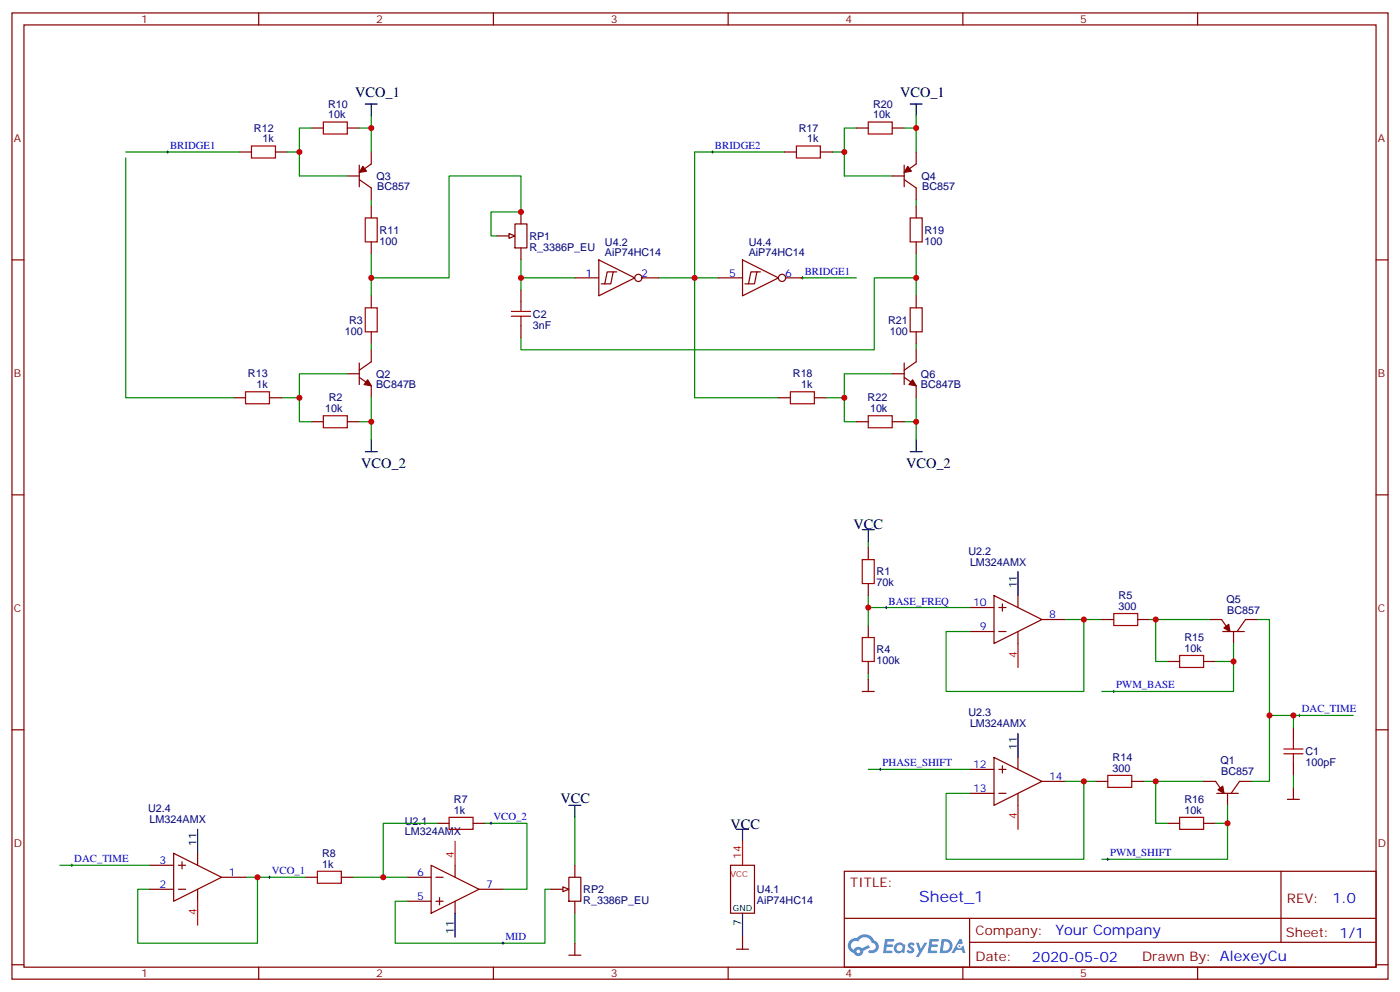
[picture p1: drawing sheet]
<svg xmlns="http://www.w3.org/2000/svg" width="412mm" height="292mm" viewBox="0 0 412 292" stroke-linecap="round" stroke-linejoin="round" font-family="sans-serif">
<g fill="none" stroke="#870000" stroke-width=".35">
<path d="M3.5 3.8h405.4v284.3h-405.4zM7.1 7.3h398.2v277.3h-398.2zM76.2 3.8v3.5M145.3 3.8v3.5M214.5 3.8v3.5M283.6 3.8v3.5M352.8 3.8v3.5M3.5 76.5h3.6M405.3 76.5h3.6M3.5 145.6h3.6M405.3 145.6h3.6M3.5 214.8h3.6"/>
<path d="M405.3 214.8h3.6M248.7 256.4h156.6v28.2h-156.6zM377.3 256.4v20.9M248.7 270.2h156.5M285.6 277.3h119.6M285.6 270.2v14.2M3.5 283.9h3.6M76.2 284.6v3.5M145.3 284.6v3.5M214.5 284.6v3.5M283.6 284.6v3.5M352.8 284.6v3.5"/>
<path d="M405.3 283.9h3.6"/>
</g>
<g fill="#5487ff">
<path d="M267.7 277.6a1.22 1.22 0 0 1 1.7 .2l-.4 .6a.47 .47 0 0 0-.3-.4 .47 .47 0 0 0-.5 .2l.1 .2a1.14 1.14 0 0 1 .8 1.8 1.14 1.14 0 0 1-1.9 0l-.2-.2 .5-.6 .7 .5a.29 .29 0 0 0 .3-.3 .29 .29 0 0 0-.2-.3 1.04 1.04 0 0 1-.6-1.7z"/>
<path d="M260.7 276.3h2.4l.3 .2-.2 .5-1.8 .1-.1 .8h1.5l.3 .4-.3 .4h-1.6l-.2 1.1h1.7l.2 .3-.2 .3-2.6 .1z"/>
<path d="M273.8 276.3h2.4l.3 .2-.1 .5-1.8 .1-.2 .8h1.6l.3 .4-.4 .4h-1.6l-.1 1.1h1.7l.2 .3-.2 .3-2.6 .1z"/>
<path d="M282.6 276.3h.7l.3 1.3-.6 .3a.69 .69 0 0 0-1 .3 .69 .69 0 0 0 .4 .9 .69 .69 0 0 0 .9-.6l.5-.2 .6 2.2h-.8l-.2-.9h-1.8l-.5 .9h-.8z"/>
<path d="M269.8 277.4h.8l.6 1.8 1.1-1.8h.9l-2.6 4.2h-.8l.9-1.5z"/>
<path d="M277.4 276.3l-.6 4.2h1.3a2.11 2.11 0 0 0 2.5-2.1 2.11 2.11 0 0 0-2.5-2.1zM278.1 277.1a1.39 1.39 0 0 1 1.7 1.4 1.39 1.39 0 0 1-1.8 1.3h-.3z"/>
<path d="M263.7 277.9a1.54 1.54 0 0 0-.1 2.2 1.54 1.54 0 0 0 2.2 .1l.6 .3 .3-2.3-.2-.3h-.4a1.49 1.49 0 0 0-2.4 0zM264 278.9a.94 .94 0 0 1 1.8 0 .94 .94 0 0 1-1.8 0z"/>
<path d="M250.4 276.7a2.18 2.18 0 0 0 1.1 3.7 1.44 1.44 0 0 0 1.6 .9 1.44 1.44 0 0 0 1.2-1.4l2-1.1-.5-.7-1.9 1a1.47 1.47 0 0 0-2.4 .4 1.39 1.39 0 0 1-.7-1.9 1.39 1.39 0 0 1 2-.5 2.12 2.12 0 0 1 2.2-1.3 2.12 2.12 0 0 1 1.9 1.7 1.14 1.14 0 0 1 1.1 1.4 1.14 1.14 0 0 1-1.7 .7 .43 .43 0 0 0-.5 .4 .43 .43 0 0 0 .4 .5 1.98 1.98 0 0 0 2.5-1.2 1.98 1.98 0 0 0-1.2-2.6 3.1 3.1 0 0 0-5.3-.6l-.9 .1zM252.3 280a.55 .55 0 0 1 1.1 0 .55 .55 0 0 1-1.1 0z"/>
<circle cx="282.6" cy="278.4" r=".26"/>
</g>
<g fill="none" stroke="#870000" stroke-width=".35">
<path d="M91.7 37.7h3.5M102.3 37.7h3.5M70.6 44.7h3.5M81.1 44.7h3.6M102.3 51.8h3.5M105.8 52.8l3.6 2.5v3.5M105.8 48.6v6.4M109.4 44.7v3.6l-3.6 2.4M109.4 60.6v3.5M109.4 71.2v3.5M146.4 69.4h3.5M151.7 65.9h3.5v7.1h-3.5z"/>
<path d="M153.5 62.4v3.5M153.5 73v3.5M109.4 87.1v3.5M109.4 97.6v3.6M153.5 85.3v3.5M153.5 95.9v3.5M68.8 117.1h3.5M79.4 117.1h3.5M102.3 110h3.5M105.8 111.1l3.6 2.4v3.6M105.8 106.8v6.4M109.4 102.9v3.6l-3.6 2.4"/>
<path d="M91.7 124.1h3.5M102.3 124.1h3.5M255.8 161.1v3.6M255.8 171.7v3.6M285.8 178.8h7M292.8 175.3l14.1 7-14.1 7.1zM294.2 178.8h2.1M295.3 177.7v2.1M299.9 175.3v3.5M255.8 184.1v3.5M255.8 194.7v3.5M285.8 185.8h7"/>
<path d="M294.2 185.8h2.1M299.9 185.8v3.6M306.9 182.3h7.1M324.6 182.3h3.5M335.1 182.3h3.6M344 194.7h3.5M354.5 194.7h3.6M356.3 182.3h3.5l2.5 3.5M360.2 185.8h6.3M363.4 185.8v3.6M370.4 182.3h-3.5l-2.5 3.5M381 214.1v3.5"/>
<path d="M285.8 233.5h7M285.8 226.4h7M292.8 222.9l14.1 7-14.1 7.1zM294.2 233.5h2.1M294.2 226.4h2.1M295.3 225.4v2.1M299.9 222.9v3.5M299.9 233.5v3.5M306.9 229.9h7.1M322.8 229.9h3.5M333.4 229.9h3.5M354.5 229.9h3.6l2.4 3.6"/>
<path d="M358.4 233.5h6.4M361.6 233.5v3.5M368.7 229.9h-3.6l-2.4 3.6M381 224.6v3.6M44.1 254.6h7.1M51.2 251.1l14.1 7.1-14.1 7zM52.6 254.6h2.1M53.6 253.6v2.1M58.2 251.1v3.5M65.3 258.2h7M90 258.2h3.5M100.5 258.2h3.6"/>
<path d="M119.9 258.2h7.1M127 254.6l14.1 7.1-14.1 7zM128.4 258.2h2.1M128.8 242.3h3.5M134.1 254.6v3.6M139.3 242.3h3.6M215.2 254.6h7v14.1h-7zM344 242.3h3.5M354.5 242.3h3.6M44.1 261.7h7.1M52.6 261.7h2.1M58.2 261.7v3.5"/>
<path d="M119.9 265.2h7.1M128.4 265.2h2.1M129.5 264.2v2.1M134.1 265.2v3.5M141.1 261.7h7.1"/>
</g>
<g fill="none" stroke="#000" stroke-width=".35">
<path d="M107.6 30.6h3.5M109.4 30.6v3.5M107.6 132.9h3.5M109.4 129.4v3.5M254 155.9h3.5M255.8 155.9v3.5M299.9 168.2v7.1M299.9 215.8v7.1M167.6 237h3.5M169.3 237v3.5M58.2 244.1v7M217 244.1h3.5"/>
<path d="M218.7 244.1v3.5M134.1 268.7v7.1M218.7 268.7v7.1"/>
</g>
<path d="M299.9 189.4v7M299.9 237v7.1M134.1 247.6v7M218.7 247.6v7M58.2 265.2v7.1" fill="none" stroke="#f00" stroke-width=".35"/>
<g fill="none" stroke="#008700" stroke-width=".35">
<path d="M91.7 37.7h-3.5v14.1h14.1M105.8 37.7h3.6M109.4 34.1v10.6M84.7 44.7h3.5M109.4 58.8v1.8M109.4 74.7v12.4M153.5 62.4v-10.6h-21.2v30h-22.9M153.5 81.8v3.5M82.9 117.1h5.3M102.3 110h-14.1v14.1h3.5M109.4 101.2v1.7M109.4 117.1v12.3"/>
<path d="M105.8 124.1h3.6M255.8 159.4v1.7M255.8 175.3v3.5M285.8 178.8h-30v5.3M255.8 198.2v1.8M314 182.3h10.6M319.3 182.3v21.2h-40.6v-17.7h7.1M338.7 182.3h17.6M340.4 182.3v12.4h3.6M358.1 194.7h5.3M363.4 189.4v14.1h-38.8M370.4 182.3h3.5v28.2"/>
<path d="M381 210.5v3.6M398.6 210.5h-24.7v19.4h-5.2M255.8 226.4h30M314 229.9h5.3v23h-40.6v-19.4h7.1M319.3 229.9h3.5M336.9 229.9h17.6M340.4 229.9v12.4h3.6M361.6 237v15.9h-37M381 228.2v3.5M17.6 254.6h26.5M72.3 258.2h3.5v19.4h-35.2v-15.9h3.5M75.8 258.2h14.2"/>
<path d="M104.1 258.2h8.8M128.8 242.3h-15.9v15.9h7M142.9 242.3h12.3v19.4h-7M169.3 240.5v14.1M358.1 242.3h3.5M162.3 261.7h-1.8v15.9h-44.1v-12.4h3.5M169.3 268.7v8.9"/>
</g>
<g fill="#870000" stroke="#870000" stroke-width=".35">
<path d="M108.3 111.8l1.1 1.7-2.2-.3z"/>
<path d="M106.9 49l1 1.4-2.1 .3z"/>
<path d="M360.5 184.8l1.4-1.1 .4 2.1z"/>
<path d="M358.8 232.4l1.4-1 .3 2.1z"/>
</g>
<g fill="none" stroke="#a10000" stroke-width=".35">
<path d="M95.2 35.9h7.1v3.5h-7.1zM74.1 43h7v3.5h-7zM107.6 64.1h3.5v7.1h-3.5zM107.6 90.6h3.5v7h-3.5zM150.6 91.7h5.7M150.6 93.1h5.7M153.5 88.8v2.9M153.5 93.1v2.8M72.3 115.3h7.1v3.5h-7.1zM95.2 122.3h7.1v3.6h-7.1zM254 164.7h3.5v7h-3.5zM254 187.6h3.5v7.1h-3.5z"/>
<path d="M328.1 180.6h7v3.5h-7zM347.5 192.9h7v3.5h-7zM381 217.6v2.8M326.3 228.2h7.1v3.5h-7.1zM378.2 220.4h5.6M378.2 221.8h5.6M381 221.8v2.8M93.5 256.4h7v3.5h-7zM132.3 240.5h7v3.6h-7zM347.5 240.5h7v3.6h-7z"/>
</g>
<g fill="none" stroke="#000" stroke-width=".29">
<path d="M236 81.8h.7M236.4 81.4v.7M260.7 178.8h.7M261.1 178.4v.7M327.7 203.5h.7M328.1 203.1v.7M382.4 210.5h.7M382.8 210.2v.7M258.9 226.4h.7M259.3 226.1v.7M20.8 254.6h.7M21.2 254.3v.7"/>
<path d="M79 258.2h.7M79.4 257.8v.7M144.3 242.3h.7M144.6 241.9v.7M326 252.9h.7M326.3 252.5v.7M147.8 277.6h.7M148.2 277.2v.7"/>
</g>
<path d="M255.8 200v3.5M254 203.5h3.5M379.2 235.2h3.6M381 231.7v3.5M169.3 277.6v3.5M217 279.3h3.5M218.7 275.8v3.5M167.6 281.1h3.5" fill="none" stroke="#800000" stroke-width=".35"/>
<path d="M149.9 68.7l1.8 .7-1.8 .7z" fill="#f0f0f0" stroke="#870000" stroke-width=".35"/>
<g fill="none" stroke="#008700" stroke-width=".35">
<path d="M252.2 37.7h-3.5v14.1h14.1M266.3 37.7h3.6M269.9 34.1v10.6M37 46.5v70.6h31.8M37 44.7h33.6M231.1 44.7h-26.5v72.4h24.7M245.2 44.7h3.5M269.9 58.8v1.8M153.5 62.4h-8.9v7h1.8M153.5 76.5v5.3h15.8M269.9 74.7v12.4M194 81.8h17.7"/>
<path d="M236.4 81.8h15.8M269.9 81.8h-12.4v21.1h-104v-3.5M243.4 117.1h5.3M262.8 110h-14.1v14.1h3.5M269.9 101.2v1.7M269.9 117.1v12.3M266.3 124.1h3.6"/>
</g>
<g fill="none" stroke="#870000" stroke-width=".35">
<path d="M252.2 37.7h3.6M262.8 37.7h3.5M231.1 44.7h3.5M241.7 44.7h3.5M262.8 51.8h3.5M266.3 52.8l3.6 2.5v3.5M266.3 48.6v6.4M269.9 44.7v3.6l-3.6 2.4M176.4 76.5l10.6 5.3-10.6 5.3zM218.7 76.5l10.6 5.3-10.6 5.3zM269.9 60.6v3.5M269.9 71.2v3.5"/>
<path d="M169.3 81.8h7.1M180.6 80h-1.7l-.7 3.5h-1.1M181.7 80h-1.1l-.7 3.5h-1.7M189.1 81.8h4.9M211.7 81.8h7M223 80h-1.8l-.7 3.5h-1.1M224 80h-1l-.8 3.5h-1.7M231.4 81.8h5M269.9 87.1v3.5M269.9 97.6v3.6M229.3 117.1h3.5M239.9 117.1h3.5"/>
<path d="M262.8 110h3.5M266.3 111.1l3.6 2.4v3.6M266.3 106.8v6.4M269.9 102.9v3.6l-3.6 2.4M252.2 124.1h3.6M262.8 124.1h3.5M167.6 258.2h3.5v7h-3.5zM169.3 254.6v3.6M162.3 261.7h3.5M169.3 265.2v3.5"/>
<circle cx="188" cy="81.8" r="1.06"/>
<circle cx="230.4" cy="81.8" r="1.06"/>
</g>
<path d="M49 44.7h.7M49.4 44.4v.7M209.5 44.7h.8M209.9 44.4v.7" fill="none" stroke="#000" stroke-width=".29"/>
<path d="M255.8 35.9h7v3.5h-7zM234.6 43h7.1v3.5h-7.1zM268.1 64.1h3.5v7.1h-3.5zM268.1 90.6h3.5v7h-3.5zM232.8 115.3h7.1v3.5h-7.1zM255.8 122.3h7v3.6h-7z" fill="none" stroke="#a10000" stroke-width=".35"/>
<path d="M268.1 30.6h3.5M269.9 30.6v3.5M268.1 132.9h3.5M269.9 129.4v3.5" fill="none" stroke="#000" stroke-width=".35"/>
<g fill="#870000" stroke="#870000" stroke-width=".35">
<path d="M267.4 49l1.1 1.4-2.2 .3z"/>
<path d="M268.8 111.8l1.1 1.7-2.1-.3z"/>
</g>
<path d="M165.8 261l1.8 .7-1.8 .7z" fill="#f0f0f0" stroke="#870000" stroke-width=".35"/>
<g fill="#c00">
<circle cx="269.9" cy="81.8" r=".88"/>
<circle cx="269.9" cy="37.7" r=".88"/>
<circle cx="248.7" cy="117.1" r=".88"/>
<circle cx="269.9" cy="124.1" r=".88"/>
<circle cx="248.7" cy="44.7" r=".88"/>
<circle cx="153.5" cy="81.8" r=".88"/>
<circle cx="363.4" cy="194.7" r=".88"/>
<circle cx="361.6" cy="242.3" r=".88"/>
<circle cx="373.9" cy="210.5" r=".88"/>
<circle cx="319.3" cy="229.9" r=".88"/>
<circle cx="319.3" cy="182.3" r=".88"/>
<circle cx="255.8" cy="178.8" r=".88"/>
<circle cx="88.2" cy="44.7" r=".88"/>
<circle cx="109.4" cy="81.8" r=".88"/>
<circle cx="75.8" cy="258.2" r=".88"/>
<circle cx="112.9" cy="258.2" r=".88"/>
<circle cx="109.4" cy="124.1" r=".88"/>
<circle cx="88.2" cy="117.1" r=".88"/>
<circle cx="109.4" cy="37.7" r=".88"/>
<circle cx="381" cy="210.5" r=".88"/>
<circle cx="340.4" cy="229.9" r=".88"/>
<circle cx="340.4" cy="182.3" r=".88"/>
<circle cx="153.5" cy="62.4" r=".88"/>
<circle cx="204.6" cy="81.8" r=".88"/>
</g>
<text font-size="4.6" fill="#00f" x="270.8" y="265.4">Sheet_1</text>
<g font-size="4.2">
<text x="104.6" y="28.5">VCO_1</text>
<text x="265.1" y="28.5">VCO_1</text>
<text x="106.4" y="137.9">VCO_2</text>
<text x="266.9" y="137.9">VCO_2</text>
<text x="251.4" y="155.5">VCC</text>
<text x="165.1" y="236.3">VCC</text>
<text x="215.2" y="244.1">VCC</text>
</g>
<g font-size="4.2" fill="#00f">
<text x="392.5" y="265.7">1.0</text>
<text x="310.9" y="275.2">Your Company</text>
<text x="304" y="283">2020-05-02</text>
</g>
<g font-size="3.9" fill="#800">
<text x="250.5" y="261">TITLE:</text>
<text x="379.1" y="265.7">REV:</text>
<text x="287.4" y="275.2">Company:</text>
<text x="378.7" y="275.8">Sheet: 1/1</text>
<text x="287.4" y="282.9">Date:</text>
<text x="336.4" y="282.9">Drawn By: AlexeyCu</text>
</g>
<g font-size="3.2" fill="#800">
<text x="41.6" y="6.8">1</text>
<text x="110.8" y="6.8">2</text>
<text x="179.9" y="6.8">3</text>
<text x="249.1" y="6.8">4</text>
<text x="318.2" y="6.8">5</text>
<text x="4.1" y="41.9">A</text>
<text x="405.9" y="41.9">A</text>
<text x="4.1" y="111.1">B</text>
<text x="405.9" y="111.1">B</text>
<text x="4.1" y="180.2">C</text>
<text x="405.9" y="180.2">C</text>
<text x="4.1" y="249.3">D</text>
<text x="405.9" y="249.3">D</text>
<text x="41.6" y="287.6">1</text>
<text x="110.8" y="287.6">2</text>
<text x="179.9" y="287.6">3</text>
<text x="249.1" y="287.6">4</text>
<text x="318.2" y="287.6">5</text>
</g>
<g font-size="3.2" fill="#000080">
<text x="96.7" y="34.9">10k</text>
<text x="96.7" y="31.7">R10</text>
<text x="257.2" y="34.9">10k</text>
<text x="257.2" y="31.7">R20</text>
<text x="74.8" y="38.7">R12</text>
<text x="77.3" y="41.9">1k</text>
<text x="235.3" y="38.7">R17</text>
<text x="237.8" y="41.9">1k</text>
<text x="110.9" y="52.8">Q3</text>
<text x="271.4" y="52.8">Q4</text>
<text x="111.1" y="56">BC857</text>
<text x="271.6" y="56">BC857</text>
<text x="111.8" y="68.8">R11</text>
<text x="155.9" y="70.6">RP1</text>
<text x="272.3" y="68.8">R19</text>
<text x="111.8" y="72">100</text>
<text x="155.9" y="73.8">R_3386P_EU</text>
<text x="178.2" y="75.4">AiP74HC14</text>
<text x="178.2" y="72.2">U4.2</text>
<text x="220.5" y="75.4">AiP74HC14</text>
<text x="220.5" y="72.2">U4.4</text>
<text x="272.3" y="72">100</text>
<text x="102.8" y="95.3">R3</text>
<text x="157" y="93.5">C2</text>
<text x="261.6" y="95.3">R21</text>
<text x="101.6" y="98.5">100</text>
<text x="157" y="96.7">3nF</text>
<text x="262.1" y="98.5">100</text>
<text x="73" y="111.1">R13</text>
<text x="110.8" y="111.1">Q2</text>
<text x="233.6" y="111.1">R18</text>
<text x="271.3" y="111.1">Q6</text>
<text x="75.5" y="114.2">1k</text>
<text x="96.8" y="118.1">R2</text>
<text x="110.8" y="114.3">BC847B</text>
<text x="236" y="114.2">1k</text>
<text x="255.6" y="118.1">R22</text>
<text x="271.3" y="114.3">BC847B</text>
<text x="95.8" y="121.3">10k</text>
<text x="256.3" y="121.3">10k</text>
<text x="285.3" y="163.2">U2.2</text>
<text x="285.7" y="166.4">LM324AMX</text>
<text x="258.2" y="172.6">70k</text>
<text x="258.2" y="169.3">R1</text>
<text x="329.5" y="179.5">300</text>
<text x="329.5" y="176.3">R5</text>
<text x="361.3" y="177.3">Q5</text>
<text x="361.5" y="180.6">BC857</text>
<text x="348.9" y="191.8">10k</text>
<text x="348.9" y="188.7">R15</text>
<text x="258.2" y="195.5">100k</text>
<text x="258.2" y="192.3">R4</text>
<text x="285.3" y="210.8">U2.3</text>
<text x="285.7" y="214.1">LM324AMX</text>
<text x="327.7" y="227.1">300</text>
<text x="327.7" y="223.9">R14</text>
<text x="359.6" y="224.9">Q1</text>
<text x="384.5" y="225.5">100pF</text>
<text x="384.5" y="222.3">C1</text>
<text x="359.8" y="228.2">BC857</text>
<text x="43.6" y="239.1">U2.4</text>
<text x="133.7" y="239.5">1k</text>
<text x="133.7" y="236.2">R7</text>
<text x="348.9" y="239.5">10k</text>
<text x="348.9" y="236.3">R16</text>
<text x="44.1" y="242.3">LM324AMX</text>
<text x="119.2" y="245.8">LM324AMX</text>
<text x="119.2" y="242.6">U2.1</text>
<text x="94.9" y="255.3">1k</text>
<text x="94.9" y="252.1">R8</text>
<text x="171.8" y="262.8">RP2</text>
<text x="223" y="262.8">U4.1</text>
<text x="171.8" y="266.1">R_3386P_EU</text>
<text x="223" y="266">AiP74HC14</text>
</g>
<g font-size="3.2" fill="#00f">
<text x="50.1" y="43.9">BRIDGE1</text>
<text x="210.6" y="43.9">BRIDGE2</text>
<text x="172.4" y="81.4">1</text>
<text x="188.9" y="81.4">2</text>
<text x="214.8" y="81.4">5</text>
<text x="231.2" y="81.4">6</text>
<text x="237.1" y="80.9">BRIDGE1</text>
<text x="261.8" y="177.9">BASE_FREQ</text>
<text x="286.7" y="178.4">10</text>
<text x="288.7" y="185.5">9</text>
<text x="309" y="182">8</text>
<text x="328.8" y="202.6">PWM_BASE</text>
<text x="383.5" y="209.7">DAC_TIME</text>
<text x="260" y="225.5">PHASE_SHIFT</text>
<text x="286.7" y="226.1">12</text>
<text x="286.7" y="233.1">13</text>
<text x="309" y="229.6">14</text>
<text x="145.3" y="241.4">VCO_2</text>
<text x="327" y="252">PWM_SHIFT</text>
<text x="21.9" y="253.8">DAC_TIME</text>
<text x="47" y="254.3">3</text>
<text x="67.4" y="257.8">1</text>
<text x="80.1" y="257.3">VCO_1</text>
<text x="122.9" y="257.8">6</text>
<text x="47" y="261.3">2</text>
<text x="143.2" y="261.3">7</text>
<text x="122.9" y="264.9">5</text>
<text x="148.9" y="276.7">MID</text>
</g>
<g font-size="3.2">
<text x="299.5" y="173.1" transform="rotate(-90 299.5 173.1)">11</text>
<text x="299.5" y="220.8" transform="rotate(-90 299.5 220.8)">11</text>
<text x="57.9" y="249" transform="rotate(-90 57.9 249)">11</text>
<text x="133.7" y="274.9" transform="rotate(-90 133.7 274.9)">11</text>
<text x="218.4" y="272.5" transform="rotate(-90 218.4 272.5)">7</text>
</g>
<g font-size="3.2" fill="#f00">
<text x="299.5" y="193.5" transform="rotate(-90 299.5 193.5)">4</text>
<text x="299.5" y="241.1" transform="rotate(-90 299.5 241.1)">4</text>
<text x="133.7" y="252.5" transform="rotate(-90 133.7 252.5)">4</text>
<text x="218.4" y="252.9" transform="rotate(-90 218.4 252.9)">14</text>
<text x="57.9" y="269.3" transform="rotate(-90 57.9 269.3)">4</text>
</g>
<text font-size="2.5" fill="#f00" x="215.2" y="258.2">VCC</text>
<text font-size="2.5" x="215.9" y="268.2">GND</text>
</svg>
